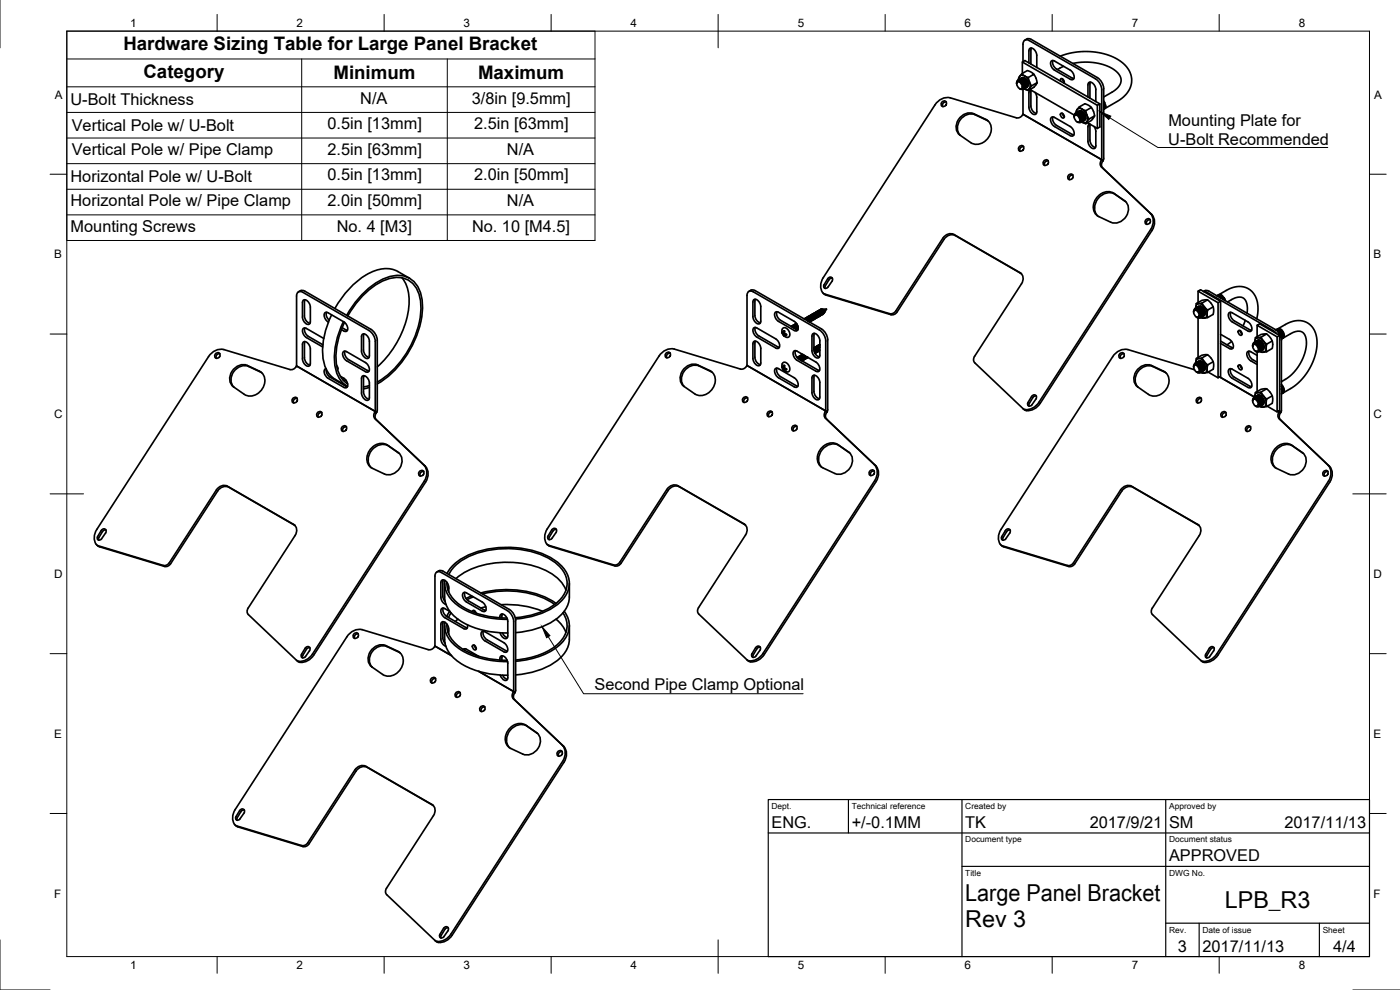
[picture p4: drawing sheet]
<svg xmlns="http://www.w3.org/2000/svg" width="420mm" height="297mm" viewBox="0 0 420 297" stroke-linecap="round" stroke-linejoin="round" font-family="sans-serif">
<!-- layer: Visible -->
<g fill="none" stroke="#000" stroke-width=".5">
<path d="M306.8 18.6v3.4M307 18.5v-5.2a1.15 1.15 0 0 1 .6-1.3 1.15 1.15 0 0 1 1.3 .2l19.9 11.4 1.1 1.2 .6 1 .1 1.1v21l.4 .3M307.6 12a1.51 1.51 0 0 1 1.9-.2l19.8 11.5 1.2 1.2 .5 1 .2 1.1v21l-.2 .6M308.8 18.9v-3.7a.72 .72 0 0 1 .3-.7 .72 .72 0 0 1 .9 .1l.7 .6 .4 .9 .1 4.1M309.5 14.4l-.1 4.8M315.5 18.3h1l4.7 2.7a1.83 1.83 0 0 1 .7 2.9l-.7-.1-4.7-2.8-1-1.1a1.51 1.51 0 0 1 0-1.6zM316 18.2a2.35 2.35 0 0 0 1.1 2.5l5.2 2.9M318.2 16.9l2.6-.9 2.8-.4 2.9-.1 2.8 .2 2.6 .6 2.5 .9 2.1 1.3 1.5 1.4 1 1.6 .6 1.8v1.8l-.6 1.7-1 1.5-1.3 1.2-5.2 3.1M319.2 19.9l-1.9 1M322 19l3.8-.4 3.9 .4 3.4 1.2 2.4 1.7 .9 1.8v.9l-.4 1-1.5 1.5-3.3 2M282.8 30.5a.77 .77 0 0 1 1.2 .1 .77 .77 0 0 1-.3 1.2 .77 .77 0 0 1-1.2-.2 .77 .77 0 0 1 .3-1.1zM284 30.6a1 1 0 0 0-1.1 1.4"/>
<path d="M288.1 35.3l1.1-.9a3.4 3.4 0 0 1 3.1-.3l3.5 1.7a3.9 3.9 0 0 1-.1 6.5 3.6 3.6 0 0 1-4.4 .5l-3.2-2.3a3.5 3.5 0 0 1 0-5.2zM296.6 36.3l-4-1.9a4 4 0 0 0-4.4 1.5 4 4 0 0 0 0 4.7M305.4 24.6a1.37 1.37 0 0 1 1.2 2 1.37 1.37 0 0 1-1.2-2zM305.5 24.1l-.4 1M305.5 24.1h.8l.8 .8 .4 1.1-.3 .7M305.5 24.1h.7M305.6 24.4l.5 .1 .5 .4 .5 1.2M305.6 24l.9-.1 .9 .8 .4 1.2-.1 .5-.3 .2M305.8 23.9a1.12 1.12 0 0 1 .7-1.3 1.12 1.12 0 0 1 1.3 .4l1.1 1.6M305.8 23.8l.9 .1 .8 .8 .4 1.1-.3 .7M305.8 23.8v.1M306 23.8l.9-.2 .9 .8 .4 1.3-.1 .4-.3 .3"/>
<path d="M306.2 23.6l.8 .1 .9 .8 .4 1.1-.4 .7M306.2 23.6v.1M306.2 24.1l-.8 .1-.3 .9 .3-.6 .8 .1 .7 .8 .2 .9-.4 .5-.7-.2M306.2 24.1l.8 .7 .4 1-.1 .8-.5 .2M306.4 23.6l.6-.2 .8 .4 .6 .9 .2 1M306.6 23.4l1 .2 .9 1M306.6 23.4h-.1M306.6 23.4a1.54 1.54 0 0 1 1.9 1.2M306.7 22.1l-.9 1.2-.1 .6M306.8 23.3h.1M306.9 24.6l.5 .9M307 34.3l24 13.9"/>
<path d="M307 34.3l-.8 .9-1.2 .1-19.8-6a4.4 4.4 0 0 0-4.6 2.2l-33.5 51.8a3.4 3.4 0 0 0 .4 4.9l19.5 5.9 1.2-.2 .6-.6 14.1-21.8 .9-.9a2.38 2.38 0 0 1 2.5-.2l19.8 11.4a2.28 2.28 0 0 1 .5 3.3l-14.3 22.3a1.41 1.41 0 0 0 .2 1.5l14.5 13.7a3.8 3.8 0 0 0 4.8-1.9l33.5-51.9a3.9 3.9 0 0 0 0-4.8M307 34.3l23.6 13.6-.3 .7a1.41 1.41 0 0 0 .3 1.5l15 14.2M307 26.8v7.5M307.2 24.3l.6 1M307.6 24.1l.6 1M308 23.9l.3 .4M308.5 24.6l.1 1.1M308.6 25.7l-.5 .5 .2-.1M308.6 23.3l.3 1.3M308.9 24.6l.7 1.2M308.9 24.6a1.41 1.41 0 0 1-.7 2.3l-.8-.3 1.2 .6M309.1 26.9l13.3 7.6"/>
<path d="M309.3 27l-.4 .2-.1 .6v4.4a1.83 1.83 0 0 0 2.1 2l.3-.7v-4.3l-.6-1.5M309.4 27v4.8a2.35 2.35 0 0 0 1.6 2.2M309.6 25.8l1.7-1-1 1.4-1.7 1zM310.3 22.3l-1.7 1-1.1-.5-.8-.7 1.6-.9 1.2 .5 1.1 1.1 .7 2M315.5 35.2h1l4.7 2.8a1.83 1.83 0 0 1 .7 2.8l-.7-.1-4.7-2.7-1-1.1a1.51 1.51 0 0 1 0-1.7zM316 35.1a2.35 2.35 0 0 0 1.1 2.5l5.2 2.9M318.3 24.4v-.7a.85 .85 0 0 1 1 .3 .85 .85 0 0 1 0 1M318.4 34a.86 .86 0 0 1 .9 .5 .86 .86 0 0 1-.2 .9l-.8-.8zM318.8 23.6l.6 1.1M318.8 34l.6 1M322.6 34.5a1.37 1.37 0 0 1 1.2 2.1 1.37 1.37 0 0 1-1.2-2.1zM322.7 34l-.3 1.1"/>
<path d="M322.7 34l.8 .1 .9 .8 .4 1.1-.4 .7M322.7 34l.8 .1M322.8 34.4l1 .4 .5 1.3M322.9 34l.8-.2 1 .8 .4 1.2-.4 .8M323.1 33.8h.8l.9 .9 .3 1.1-.3 .7M323.1 33.8h-.1M323.3 33.7l.8-.1 .9 .8 .5 1.3-.1 .4-.4 .2M323.3 32.9l-.4 .6 .1 .4M323.3 32.9l-.2 .9M323.5 33.6h.8l.8 .8 .4 1.2-.3 .7M323.5 33.6h-.1M323.5 34.1l-.8 .1-.3 .8 .3-.6 .7 .1 .7 .8 .2 1-.3 .5-.8-.3"/>
<path d="M323.5 34.1l.7 .7 .5 .9-.1 .8-.6 .2M323.6 33.5l.7-.2 .8 .5 .6 .9 .1 1M323.8 33.4l1 .1 .9 1.1M323.8 33.4h.1M323.9 33.3a1.54 1.54 0 0 1 1.8 1.3M323.9 32.1l.8 .6M324.1 33.3h-.1M324.1 34.5l.6 1M324.5 34.3l.6 1M324.7 32.7l1 1 .5 .9M324.7 32.7l-1-.2-.4 .4M324.9 34.1l.5 1"/>
<path d="M325.2 33.9l.3 .3M325.5 36.1h-.1M325.7 34.6l.1 1.1M325.8 35.7l-.4 .4M325.9 33.2l.3 1.4M326.2 36.5l-.3 .6-1.2-.5M326.2 34.6l.6 1.1-.6 .8M326.2 36.5l-.5 .3-1-.2M326.2 34.6l.2 .9-.2 1M326.4 36.8l2.9 1.7M326.5 29.1v-3.6a.72 .72 0 0 1 .4-.8 .72 .72 0 0 1 .8 .1l.7 .7 .4 .9 .1 4.1M326.8 35.7l1.7-.9-1 1.4-1.6 .9"/>
<path d="M327 37.2l-.4 .3-.1 .5v4.4a1.83 1.83 0 0 0 2.1 2l.3-.6v-4.4l-.5-1.4M327.2 37.3l-.1 4.8a2.35 2.35 0 0 0 1.7 2.2M327.2 24.6l-.1 4.8M327.5 32.3l-.8-.7-1.1-.5-1.7 1-.6 .8M327.5 32.3l.7 1.1 .3 1.4M327.5 32.3l-1.6 .9-1.2-.5M329.3 31.6v6.9M330.1 31.2l-.8 .4-22.5-13 .8-.4 22.5 13v6.9l-.8 .4M331.2 30.4l.3 .4zM331.2 31.3l.3 .8-.3 .7M331.2 30.5l.6 1.4M331.2 32.8h.1"/>
<path d="M331.4 31.6l-.1-.5 .2 1-.3 .7M331.8 31.9l-.1 .5-.3 .3M331.8 31.9l-.3 .6M306.1 43.9a.77 .77 0 0 1 1.1 .1 .77 .77 0 0 1-.3 1.2 .77 .77 0 0 1-1.2-.2 .77 .77 0 0 1 .4-1.1zM307.2 44a1 1 0 0 0-1.1 1.4M313.4 48.1a.77 .77 0 0 1 1.2 .2 .77 .77 0 0 1-.3 1.1 .77 .77 0 0 1-1.2-.1 .77 .77 0 0 1 .3-1.2zM314.6 48.3a1 1 0 0 0-1.1 1.3M320.8 52.4a.77 .77 0 0 1 1.2 .2 .77 .77 0 0 1-.3 1.1 .77 .77 0 0 1-1.2-.2 .77 .77 0 0 1 .3-1.1zM322 52.5a1 1 0 0 0-1.1 1.4M331 48.2l-.3 .7a1.41 1.41 0 0 0 .2 1.5l14.7 13.9M334.7 58.3a4.4 4.4 0 0 0-6.2 4.7l.9 1.8M337.5 60.3a3.9 3.9 0 0 1-2.3 6.6l-1.8-.2-3.6-1.7a3.9 3.9 0 0 1 .2-6.5 3.6 3.6 0 0 1 4.3-.5l3.5 2.5"/>
<path d="M344 65.8a.77 .77 0 0 1 1.2 .2 .77 .77 0 0 1-.3 1.1 .77 .77 0 0 1-1.2-.2 .77 .77 0 0 1 .3-1.1zM345.2 65.9a1 1 0 0 0-1.1 1.4M345.6 64.3a3.9 3.9 0 0 1 .1 4.8l-33.5 51.9a3.9 3.9 0 0 1-4.7 2l-.4-.3M89.6 87.6a1.51 1.51 0 0 1 1.9-.2l19.8 11.4 1.2 1.2 .5 1 .2 1.1v21l-.2 .7M91 90.1a1.83 1.83 0 0 1 2.1 2v4.4a.72 .72 0 0 1-.3 .8 .72 .72 0 0 1-.8-.1l-.7-.7-.5-.9v-4.8zM91.5 89.9l-.1 4.9a2.35 2.35 0 0 0 1.6 2.2M91.5 98.4a2.35 2.35 0 0 0 1 2.5l4.4 2.5M98 93.7a2.3 2.3 0 0 0 .8 2.4M98.6 96.6a2.22 2.22 0 0 1-1.1-2.7l1-.1 4.7 2.8a1.83 1.83 0 0 1 .7 2.8l-1.4-.5M99.5 94.5a21.6 21.6 0 0 0-2.1 15 7.6 7.6 0 0 0 3.3 4.4l3.5 2M102.7 98.3l1.6 .8M103.1 96.5a21.5 21.5 0 0 0-2.1 15.1 7.5 7.5 0 0 0 3.3 4.4"/>
<path d="M103.4 96.7a20 20 0 0 0-1.8 15 7 7 0 0 0 2.7 3.5M104 94.6a23.9 23.9 0 0 1 12.9-11.6 7.2 7.2 0 0 1 9.6 6.2 26 26 0 0 1-5.5 18.9l-2.1 2.5-2.1 2.1-3.6 2.5M104.4 94.8a22.1 22.1 0 0 1 13.3-11.4 6.8 6.8 0 0 1 8.3 5.7 24.7 24.7 0 0 1-5.3 18.7l-2 2.4-2.1 2.1-3.4 2.3M120.7 83.4a12.9 12.9 0 0 1 1.6 11.3 29.9 29.9 0 0 1-9.1 15.4M122.9 83.5a13 13 0 0 0-6-2.9 15 15 0 0 0-11.3 5.2l-3.1 3.6-2 3.2M224.7 87.4a1.51 1.51 0 0 1 2-.2l19.8 11.5 1.2 1.1 .5 1.1 .2 1.1v21l-.2 .6M226.2 90a1.83 1.83 0 0 1 2.1 2v4.4a.72 .72 0 0 1-.3 .7 .72 .72 0 0 1-.9-.1l-.7-.6-.4-.9v-4.9zM226.2 98.4h.9l5.7 3.3a1.83 1.83 0 0 1 .7 2.8l-.7-.1-5.7-3.3-.9-1.1a1.51 1.51 0 0 1 0-1.6zM226.7 89.8l-.2 4.9a2.35 2.35 0 0 0 1.7 2.2M226.7 98.2a2.35 2.35 0 0 0 1 2.6l6.2 3.4M232.7 93.7h.9l4.8 2.7a1.83 1.83 0 0 1 .7 2.9l-.7-.1-4.8-2.8-.9-1.1a1.51 1.51 0 0 1 0-1.6zM233.2 93.5a2.35 2.35 0 0 0 1 2.6l5.2 2.9"/>
<path d="M234.7 99.8l.1 .2M234.8 99.7l.1 .1M234.8 99.7h.2M234.8 99.7l-.1-.2v.3M234.9 99.8l.4 .3 .1 .6M234.9 99.8h-.2M234.9 98.5l.9-.1 .9 .9 .3 1.2-.5 .7a1.76 1.76 0 0 1-1.7-2.5zM235 99.9l-.2 .1M235.1 99.5l.2-.3 .2 .2a.73 .73 0 0 0 .5 1l-.3 .1M235.2 99.5l-.2 .2M235.4 99.3l-.1 .4h-.3M235.4 99.5h-.3"/>
<path d="M237.5 98l.5 .3M237.6 97.8l.7 .1 .5 .8M237.9 98.1l.4 .3M238 97.6h.4l.5 .3 .2 .5v.4v-.5l-.4-.5-.5-.2-.3 .1M238.2 98.4l-.7-.4 .7-.1 .5 .8M238.2 97.5l.5-.1 .5 .3 .3 .8-.3 .2M238.3 97.9l.4 .3 .1 .5M238.4 97.4h.6l.5 .7M238.7 97.7l.4 .3 .1 .5M239 97.1l-.2 .1M239 97.5l.4 .2M239.1 97.1l-.5 .2"/>
<path d="M239.4 98.7h.1M239.5 98.5h.1M239.5 98.5l-.1 .2M241.8 95.4h.3l.5 .3 .3 .9-.5-1-.5-.2-.3 .2M242 95.4l.4-.2 .6 .4 .3 .7-.4 .2M242 95.7l.6 .7M242.1 95.2h.4l.5 .3 .3 .6-.1 .4M242.4 95.1l.4-.1 .6 .4 .2 .7-.3 .2M242.4 95.5l.4 .3 .1 .5M242.4 96.3l-.5-.6h-.5h.6l.5 .7M242.5 95h.4l.5 .3 .3 .6-.1 .4M242.7 94.9l.5-.1 .5 .3 .3 .8-.3 .2"/>
<path d="M242.8 95.3l.4 .3 .1 .5M242.9 94.8h.4l.5 .3 .2 .6-.1 .4M243.1 94.7l.5-.2 .5 .4 .3 .7-.4 .3M243.2 95.1l.4 .3 .1 .5M243.2 96.5h-.1M243.3 94.6l.4-.1 .5 .4 .2 .6-.1 .4M243.5 94.5l.4-.2 .6 .4 .3 .7-.4 .3M243.5 94.9l.4 .3 .1 .4M243.6 96.3h-.1M243.6 94.4l.4-.1 .5 .4 .3 .6-.2 .3M243.9 94.3l.4-.2 .6 .4 .2 .7-.3 .2M243.9 94.7l.4 .3 .1 .4"/>
<path d="M244 94.1h.4l.5 .3 .3 .6-.1 .4M244.3 94.1l.4-.2 .5 .4 .3 .7-.3 .2M244.3 94.4l.4 .4 .1 .4M244.4 93.9h.4l.5 .3 .2 .6-.1 .4M244.6 93.8l.5-.1 .5 .4 .3 .7-.4 .2M244.7 94.2l.4 .3 .1 .5M244.8 93.7h.4l.4 .3 .3 .6-.1 .4M245 93.6l.4-.1 .6 .3 .3 .8-.4 .2M245 94l.4 .3 .1 .5M245.1 95.4h-.1M245.1 93.5l.4-.1 .5 .4 .3 .6-.1 .4M245.4 93.4l.4-.2 .6 .4 .2 .7-.3 .3"/>
<path d="M245.4 93.8l.4 .3 .1 .5M245.4 95.2h.1M245.5 93.3l.5-.1 .4 .4 .3 .5-.1 .4M245.8 93.2l.4-.2 .5 .4 .3 .7-.3 .3M245.8 93.6l.4 .3 .1 .4M245.8 95h.1M245.9 93.1l.4-.1 .5 .4 .2 .6-.1 .3M246.2 93.4l.4 .3 .1 .4M246.2 94.8h-.1M246.5 92.8l.7 .5 .1 .7M246.5 92.8h-.1M246.5 93.1l.4 .4 .1 .4"/>
<path d="M246.6 94.5l-.1 .1M246.6 92.8l.7 .7v.5l-.3 .1M246.6 92.8l-.5 .2M246.6 92.8h-.3M246.7 92.8l.6 .3 .1 .7M246.8 92.8h1.2l-.5 .9M246.9 92.9l.4 .4 .1 .4M248.6 83.4a.74 .74 0 0 1 1.1-.1 .74 .74 0 0 1 0 1.1l-1.2 1.7a.69 .69 0 0 1-1 .4 .69 .69 0 0 1-.2-1.1zM249.8 83.5h-.6l-.4 .5-1.1 1.7-.1 .8M306.5 82.1l-19.8-11.4a2.57 2.57 0 0 0-3.4 1.1l-14.1 21.8-.6 .6-1.2 .2-19.5-5.9-.8-.5M358.2 93.7l.1-.7 .4-.2 .5 .2 .6 .5 .2 1.4-.4 .3-.5-.1M358.5 92.9l.4-.4 .7 .3 .7 .8 .2 1"/>
<path d="M358.5 93.1a1.37 1.37 0 0 1 1.2 2.1 1.37 1.37 0 0 1-1.2-2.1zM358.7 92.5l.8 .1 .8 .9 .2 1.1-.4 .8M358.7 92.5h.1M358.9 92.3l.9 .1 .8 1 .2 1.2-.5 .6M359.1 91.1l-.2 1.2M359.1 95.1l1 .3M359.1 92.3l.8 .1 .8 .9 .2 1.1-.4 .7M359.1 92.3h.1M359.2 92.9l.8 1.1-.1 1.1M359.3 92.2l.3-.2 .5 .1 .9 1 .2 1.3-.5 .6M359.5 92.1l.8 .1 .7 .9 .3 1.1-.4 .8M359.5 92.1h-.1"/>
<path d="M359.6 87.4v3.4M359.6 95.4v11.9M359.9 92.9l.5 1M360.2 92.7l.6 1M360.3 91.8l.7 .6 .5 1v.9l-.5 .5M360.3 91.8l.8 .7M360.3 91.8l-.6 .2 .1-.1M360.4 95.2l.3 .2h.7M360.5 94.6l-.5 .7-.9-.2M360.5 94.6l-.4 .8M360.5 95.2l.9 .2M360.5 95.1v.1"/>
<path d="M360.6 92.5l.6 1M360.7 90.9l-1.6 .2M360.7 90.9l.7 1.2M360.7 90.9l1.7-.9 1 .9 .7 1.2-1.7 .9-1-.9M361.1 92.5a1.54 1.54 0 0 1 .2 2.2M361.1 92.5l.6 1.3-.1 .6-.4 .3M361.2 87.4l.9-.3 .7 .3 19.9 11.4 1.2 1.2 .5 1 .2 1.1v21l-.2 .7M361.2 87.5l1 .2 19.9 11.5 1 .9M361.4 92.8l.1 .4M361.4 92.1a1.41 1.41 0 0 0-2.4-.5l-.1 .7M361.4 92.1a2.42 2.42 0 0 1 .3 3.3h-.3M361.5 94.6h-.1"/>
<path d="M362.4 90l-1.7 .1-1.6 1M362.4 93l-.1 1.2 .1 1.1M364.1 92.1l.1 1-.1 1.2-1.7 1-1 .1M365.3 88.8l.4-.2 .5 .1 .8 1.1M365.5 88.6l.9 .2 .7 1.1-.5-.9M365.5 88.6h-.1M365.8 88.4l3-1.7 2-.6 2.2-.1 1.9 .8 1.5 1.5 .9 2 .2 2.6-.3 2.8M365.8 88.5l.5-.1 .5 .3 .8 1.4M366.2 89.2l.2 .2-.6-.5-.5-.1 1 .6M366.3 90.4l-.7 .4-6-3.4 .7-.5 6 3.5v22.5l-.7 .5v-22.6M366.6 88.5l-.6-.1-.4 .1M367.4 89.4l.2 .8z"/>
<path d="M368.4 90.6l2.7-1.3 1.1-.2 .9 .3 .6 .7 .5 1 .1 2.9M368.9 93.9h.9l4.7 2.7a1.83 1.83 0 0 1 .7 2.9l-.7-.2-4.7-2.7-.9-1.1a1.51 1.51 0 0 1 0-1.6zM369.3 93.7a2.35 2.35 0 0 0 1.1 2.5l5.2 2.9M371.8 99.1a.86 .86 0 0 1 .8 .6 .86 .86 0 0 1-.2 .9l-.8-.8zM372.2 99.2l.6 1M372.3 99.2l-.1 .2M373.7 96.1l-.6 1.7M377.3 97.6v3.4M383 99l.8 .3 .7 .8 .3 .9-.3 .7 .3-.6-.3-1.1-.7-.7-.9-.3 .9-.1 .9 .8 .4 1.3-.1 .4-.3 .2M383.1 98.9h.9l.8 .8 .4 1.2-.3 .7M383.1 98.9h.1M383.3 98.8l.6-.2 .7 .4 .6 1v.9"/>
<path d="M383.5 98.7l4.2-2.2 1.8-.3 1.7 .2 1.5 .7 1.3 1.3 .8 1.6 .4 2v2.2l-.5 2.5-.9 2.4-1.3 2.3-1.5 2.1-1.7 1.7-4.2 2.7M383.6 99.6l.5 .7 .3 .9M383.8 99.8l.5 1M383.9 100l.4 .8M384.2 99.6l.5 1M384.3 98.7a2.12 2.12 0 0 1 .9 2.6l-.2 .2M384.5 99.4l.6 1M64.8 106a.77 .77 0 0 1 1.2 .2 .77 .77 0 0 1-.4 1.1 .77 .77 0 0 1-1.1-.2 .77 .77 0 0 1 .3-1.1zM66 106.1a1 1 0 0 0-1.1 1.4M70.1 110.8l1.1-.9a3.4 3.4 0 0 1 3-.2l3.6 1.6a3.9 3.9 0 0 1-.1 6.6 3.6 3.6 0 0 1-4.4 .4l-3.2-2.2a3.5 3.5 0 0 1 0-5.3zM78.6 111.8l-4-1.8a4 4 0 0 0-4.4 1.5 4 4 0 0 0 0 4.6M88 119.4a.77 .77 0 0 1 1.2 .2 .77 .77 0 0 1-.4 1.1 .77 .77 0 0 1-1.1-.2 .77 .77 0 0 1 .3-1.1z"/>
<path d="M89 109.8l24 14M89 109.8v-21a1.15 1.15 0 0 1 .6-1.2 1.15 1.15 0 0 1 1.3 .1l19.8 11.5 1.2 1.1 .5 1.1 .2 1v21l.4 .4M89 109.8l-.8 .9-1.2 .2-19.8-6a4.4 4.4 0 0 0-4.6 2.1l-33.5 51.8a3.4 3.4 0 0 0 .4 4.9l19.5 5.9 1.2-.1 .6-.7 14.1-21.8 .9-.8a2.38 2.38 0 0 1 2.5-.3l19.8 11.4a2.28 2.28 0 0 1 .5 3.4l-14.3 22.2a1.41 1.41 0 0 0 .2 1.5l14.5 13.7a3.8 3.8 0 0 0 4.8-1.9l33.5-51.8a3.9 3.9 0 0 0-.1-4.8M89 109.8l23.6 13.6-.3 .7a1.41 1.41 0 0 0 .2 1.5l15.1 14.3M89.2 119.5a1 1 0 0 0-1.1 1.4M91 102.7a1.83 1.83 0 0 1 2.1 2v4.4a.72 .72 0 0 1-.3 .7 .72 .72 0 0 1-.8-.1l-.7-.6-.5-.9v-4.9zM91.5 102.5l-.1 4.9a2.35 2.35 0 0 0 1.6 2.2M97.2 101.6l-5.2-3a.72 .72 0 0 0-.9-.1 .72 .72 0 0 0-.3 .7l.2 1 .6 .8 5.2 3.1M97.8 110.6a1.43 1.43 0 0 0 .1 2.4l5.3 3.2a.72 .72 0 0 0 .8 .1 .72 .72 0 0 0 .4-.8l-.3-.9a3.3 3.3 0 0 0-1.9-1.7M97.9 110.8a2.47 2.47 0 0 0 1.1 2.3l5.3 2.9M101 109.7l.4 .6-.1 .6M101.2 110.4l.2 .2"/>
<path d="M103 114l.9 .1M103.1 105.5h.9l5.7 3.3a1.83 1.83 0 0 1 .7 2.9l-.7-.2-5.7-3.3-.9-1.1a1.51 1.51 0 0 1 0-1.6zM103.5 105.3a2.35 2.35 0 0 0 1.1 2.6l6.2 3.4M108.7 112.9a1.83 1.83 0 0 1 2.2 2v4.4a.72 .72 0 0 1-.4 .7 .72 .72 0 0 1-.8 0l-.7-.7-.4-.9-.1-4.8zM108.7 100.3a1.83 1.83 0 0 1 2.2 2.1v4.3a.72 .72 0 0 1-.4 .8 .72 .72 0 0 1-.8-.1l-.7-.6-.4-1-.1-4.8zM109.2 112.7l-.1 4.9a2.35 2.35 0 0 0 1.7 2.2M109.2 100.2l-.1 4.8a2.35 2.35 0 0 0 1.7 2.2M109.4 112.8l-.3 .1M110.9 116.2l-1.8 .5M110.9 115.7l-1.8 .4M200 105.9a.77 .77 0 0 1 1.2 .1 .77 .77 0 0 1-.4 1.2 .77 .77 0 0 1-1.1-.2 .77 .77 0 0 1 .3-1.1zM201.2 106a1 1 0 0 0-1.1 1.3"/>
<path d="M205.3 110.7l1.1-.9a3.4 3.4 0 0 1 3-.3l3.6 1.7a3.9 3.9 0 0 1-.2 6.5 3.6 3.6 0 0 1-4.3 .5l-3.2-2.3a3.5 3.5 0 0 1 0-5.2zM213.8 111.7l-4-1.9a4 4 0 0 0-4.4 1.5 4 4 0 0 0-.1 4.7M223.2 119.3a.77 .77 0 0 1 1.2 .1 .77 .77 0 0 1-.4 1.2 .77 .77 0 0 1-1.1-.2 .77 .77 0 0 1 .3-1.1zM224.2 109.7l24 13.9M224.2 109.7v-21a1.15 1.15 0 0 1 .5-1.3 1.15 1.15 0 0 1 1.4 .2l19.8 11.4 1.2 1.2 .5 1 .2 1.1v21l.4 .3M224.2 109.7l-.8 .8-1.2 .2-19.9-6a4.4 4.4 0 0 0-4.5 2.2l-33.6 51.8a3.4 3.4 0 0 0 .4 4.9l19.6 5.9 1.2-.2 .6-.6 14.1-21.8 .8-.9a2.38 2.38 0 0 1 2.6-.3l19.8 11.5a2.28 2.28 0 0 1 .4 3.3M224.2 109.7l23.6 13.6-.3 .7a1.41 1.41 0 0 0 .2 1.5l15.1 14.2M224.4 119.4a1 1 0 0 0-1.1 1.3M226.2 102.5a1.83 1.83 0 0 1 2.1 2v4.4a.72 .72 0 0 1-.3 .8 .72 .72 0 0 1-.9-.1l-.7-.7-.4-.9v-4.8zM226.7 102.3l-.2 4.9a2.35 2.35 0 0 0 1.7 2.2M232.7 110.6h.9l4.8 2.7a1.83 1.83 0 0 1 .7 2.9l-.7-.1-4.8-2.8-.9-1.1a1.51 1.51 0 0 1 0-1.6zM233.2 110.5a2.35 2.35 0 0 0 1 2.5l5.2 2.9"/>
<path d="M234.7 110.2l.1 .2M234.8 110.1h.1M234.8 110.1h.2M234.8 100l.2 .3M234.8 110.4l.2 .2M234.8 110.1l-.1-.2v.3M234.9 110.1l.4 .4 .1 .5M234.9 110.1l-.2 .1M234.9 108.9l.9-.1 .9 .8 .3 1.3-.5 .7a1.76 1.76 0 0 1-1.7-2.6zM235 100.3l.2 .2M235 110.6l.2 .3M235 110.2l-.2 .2"/>
<path d="M235.1 109.9l.2-.3 .2 .1a.73 .73 0 0 0 .5 1.1l-.3 .1M235.1 100.5l.2 .2M235.1 110.9l.2 .2M235.2 109.9l-.2 .2M235.3 100.1l-.3 .2M235.3 110.5l-.3 .1M235.4 109.7l-.1 .3-.3 .1M235.4 100.7h-.1M235.4 100.4l-.3 .1M235.4 109.8l-.3 .1M235.4 111l-.1 .1M235.4 110.8l-.3 .1"/>
<path d="M235.4 100.7h.1M235.4 111v.1M235.4 100.7l.1 .2-.2-.2M235.4 111.1l.1 .1-.2-.1M235.5 100.5l-.1 .2M235.5 110.9l-.1 .2M235.7 100.5h-.2M235.7 110.9h-.2M235.9 100.4l-.2 .1M235.9 110.7l-.2 .2M236 100.5l-.3-.1-.2 .1M236 110.8l-.3-.1-.2 .2"/>
<path d="M238.2 105.4h1l5.7 3.2a1.83 1.83 0 0 1 .7 2.9l-.7-.1-5.7-3.3-1-1.1a1.51 1.51 0 0 1 0-1.6zM238.7 105.2a2.35 2.35 0 0 0 1.1 2.5l6.1 3.5M239.5 107.1l.4-.1 .4 .3 .3 1-.4-1-.5-.2-.3 .1M239.7 107l.5-.1 .5 .3 .3 .7-.3 .3M239.8 107.4l.5 .7M239.9 106.9l.4-.1 .5 .4 .2 .6-.1 .4M240.1 106.8l.4-.2 .6 .4 .3 .7-.4 .3M240.2 107.2l.4 .3 .1 .5M240.2 108l-.4-.6-.6-.1 .6 .1 .4 .6M240.3 106.7l.4-.1 .4 .4 .3 .5-.1 .4M240.5 106.6l.4-.2 .6 .4 .3 .7-.4 .3M240.5 107l.4 .3 .1 .4"/>
<path d="M240.9 106.3v.1M240.9 106.8l.4 .3 .1 .4M240.9 108.2h.1M241 106.4l-.4 .1M241.3 107.9v.1M241.4 106.6l.4 .7-.1 .4M241.6 106.8l.2 .5M241.7 107.7h-.1M242.1 107.5h-.1M242.1 107v.5h-.3M242.2 107.1l-.1 .4M242.2 107.1h.1"/>
<path d="M242.4 107.3h.1M242.5 107.2l-.3 .1M242.5 107.3h-.1M243.9 112.7a1.83 1.83 0 0 1 2.1 2.1v4.3a.72 .72 0 0 1-.3 .8 .72 .72 0 0 1-.8-.1l-.7-.6-.5-1v-4.8zM243.9 100.2a1.83 1.83 0 0 1 2.1 2v4.4a.72 .72 0 0 1-.3 .7 .72 .72 0 0 1-.8 0l-.7-.7-.5-.9v-4.8zM244.3 104.4l.7 .6 .1 .8M244.3 104.9l.4 .6-.1 .5M244.3 104.5l.8 .7v.5l-.3 .1M244.3 104.4l.4-.1 .6 .4 .2 .7-.3 .2M244.3 104.9a2.35 2.35 0 0 0 1.6 2.2M244.3 105.4l.1 .3M244.4 112.6l-.1 4.8a2.35 2.35 0 0 0 1.6 2.2"/>
<path d="M244.4 100l-.1 4.9M244.4 104.3l.4-.1 .5 .4 .2 .6-.1 .4M244.6 104.2l.4-.2 .6 .4 .3 .7-.4 .3M244.7 104.6l.4 .3 .1 .5M244.7 106h-.1M244.8 104.1l.4-.1 .4 .4 .3 .5-.1 .4M244.8 105.6l-.1-.5-.4-.3 .5 .7-.1 .5M245 104l.5-.2 .5 .5M245 104.4l.4 .3 .1 .4M245.1 105.8h-.1M245.1 103.9l.4-.1 .5 .4M245.4 104.2l.4 .3 .1 .4"/>
<path d="M245.4 105.6h.1M245.5 103.6h.5M245.8 103.9l.2 .2M245.8 105.3v.1M245.9 103.4h.1l-.2 .2M245.9 105.2h.1M246 103.7l-.6 .1M309.8 118.7a.74 .74 0 0 1 1.1 0 .74 .74 0 0 1 0 1l-1.2 1.8a.69 .69 0 0 1-1 .3 .69 .69 0 0 1-.2-1zM311 118.8l-.6 .1-.4 .4-1.1 1.8-.1 .8M336.2 106a.77 .77 0 0 1 1.2 .2 .77 .77 0 0 1-.4 1.1 .77 .77 0 0 1-1.2-.1 .77 .77 0 0 1 .4-1.2zM337.3 106.1a1 1 0 0 0-1.1 1.4M341.4 110.8l1.1-.9a3.4 3.4 0 0 1 3.1-.2l3.6 1.7a3.9 3.9 0 0 1-.2 6.5 3.6 3.6 0 0 1-4.3 .4l-3.3-2.2a3.5 3.5 0 0 1 0-5.3z"/>
<path d="M349.9 111.9l-3.9-1.9a4 4 0 0 0-4.5 1.5 4 4 0 0 0 0 4.6M358.2 110.1l.1-.6 .4-.3 .6 .3 .5 .5 .2 1.4-.4 .3-.5-.1M358.5 109.3l.4-.4 .7 .3 .7 .9 .2 1M358.5 110.9l-20-6a4.4 4.4 0 0 0-4.6 2.1l-33.5 51.9a3.4 3.4 0 0 0 .4 4.9l19.5 5.9 1.2-.2 .7-.7 14.1-21.8 .8-.8a2.38 2.38 0 0 1 2.5-.3l19.9 11.5a2.28 2.28 0 0 1 .4 3.3l-14.3 22.2a1.41 1.41 0 0 0 .3 1.5l14.4 13.7a3.8 3.8 0 0 0 4.8-1.9l33.6-51.8a3.9 3.9 0 0 0-.1-4.8M358.5 109.6a1.37 1.37 0 0 1 1.2 2 1.37 1.37 0 0 1-1.2-2zM358.7 109l.8 .1 .8 .9 .2 1.1-.4 .7M358.9 108.8l.9 .1 .8 .9 .2 1.2-.5 .7M359.1 111.6h.1M359.1 111.6l1 .2M359.2 109.4l.8 1-.1 1.1M359.3 108.7l.3-.2 .5 .1 .9 1 .2 1.2-.5 .7M359.4 119.4a.77 .77 0 0 1 1.2 .2 .77 .77 0 0 1-.4 1.1 .77 .77 0 0 1-1.2-.1 .77 .77 0 0 1 .4-1.2z"/>
<path d="M359.4 108.5l.8 .1 .8 .9 .3 1.1-.4 .8M359.9 109.4l.5 1M360.2 109.2l.6 .9M360.3 108.3l.7 .6 .5 1v.9l-.5 .5M360.3 108.3l.8 .6M360.3 108.3l-.6 .2 .1-.2M360.4 111.6l.5 .3 1.5-.2M360.5 111.1l-.5 .6-.9-.1M360.5 111.1l-.4 .7M360.5 119.5a1 1 0 0 0-1.1 1.4M360.6 108.9l.6 1M360.7 107.4l-1.6 .1-.2 1.3"/>
<path d="M360.9 111.4h.1M361.1 108.9a1.54 1.54 0 0 1 .2 2.2M361.1 108.9l.5 1.3-.3 1M361.3 111.2h-.1M361.4 109.3l.1 .4M361.4 108.5a2.42 2.42 0 0 1 .3 3.3l-.5 .1-.7-.3 .4-.7-.2-1.1-.8-1h-.8M361.4 108.5a1.41 1.41 0 0 0-2.4-.5l-.1 .8M361.4 108.5l1 1M361.4 108.5l-.7-1.1 1.7-1 1 1 .7 1.1-1.7 1M361.5 111l-.1 .1M362.4 106.4l-1.7 .2-1.6 .9M362.4 109.5l-.1 1.2 .1 1"/>
<path d="M362.6 111.6l3 1.8M364.1 108.5l.1 1.1-.1 1.2-1.7 .9M366 113.1l10.6 6.1 .5-.2 .7 .2 .5 .6 .4 .9v.7l-.4 .4M366.3 100.3l2.7 1.5a1.83 1.83 0 0 1 .7 2.9l-.7-.1-2.7-1.6M366.3 102.3l3.8 2.1M368.9 110.8h.9l4.7 2.7a1.83 1.83 0 0 1 .7 2.9l-.7-.2-4.7-2.7-.9-1.1a1.51 1.51 0 0 1 0-1.6zM369.3 110.6a2.35 2.35 0 0 0 1.1 2.6l5.2 2.8M369.6 102.4l-1.4 1.1M371.8 109.5a.86 .86 0 0 1 .8 .5 .86 .86 0 0 1-.2 1l-.8-.8zM372.2 109.5l.6 1.1M374.9 105.4a2.35 2.35 0 0 0 1 2.5l1.4 .8M375.9 103.9l.2-.6 .5-.2 .6 .2 .5 .7 .3 .8-.1 .6-.5 .2-.6-.2"/>
<path d="M376 103.7l.1-.6 .4-.3h.5l.6 .4 .8 1.5-.1 .6-.5 .2M376.2 119.8a1.37 1.37 0 0 1 1.2 2.1 1.37 1.37 0 0 1-1.2-2.1zM376.2 103.3a1.37 1.37 0 0 1 1.2 2.1 1.37 1.37 0 0 1-1.2-2.1zM376.3 119.3h.9l.8 .7 .4 1.2-.3 .7M376.4 102.8h.8l.8 .8 .4 1.1-.2 .7M376.4 102.8h-.1M376.6 102.7l.8-.1 .9 .8 .5 1.2-.2 .5-.3 .2M376.6 119v.1M376.7 119.1l.8-.1 .9 .8 .4 1.2-.3 .7M376.7 102.6h.9l.8 .8 .4 1.1-.3 .7M376.7 102.6h.1M376.8 101.3l-.2 1.3 .2-.8 .7-.5"/>
<path d="M376.9 102.5l.9-.1 .9 .8 .4 1.2-.1 .5-.3 .2M376.9 119l.9-.2 .9 .8 .4 1.3-.1 .5-.3 .1M377 103.2l.7 .6 .3 .9M377 119.7l.7 .6 .3 .9M377.1 102.4h.8l.9 .8 .4 1.1-.3 .7M377.1 118.8l.9 .1 .8 .7 .4 1.2-.3 .7M377.1 118.8h.1M377.3 106.6l-1.9-1.1a.72 .72 0 0 0-.9-.1 .72 .72 0 0 0-.3 .8l.2 .9a4.5 4.5 0 0 0 2.9 2.3M377.3 105.6v11.9M377.3 102.3l.6-.2 .7 .3M377.3 118.7l.6-.2 .7 .4M377.5 117.8h-.7l-.2 1.2"/>
<path d="M377.5 101.3l1-.1 .7 1.1M377.5 117.8l-.6 .2-.3 1M377.5 101.3l1 .4 .7 .6M377.5 117.8a3.2 3.2 0 0 1 2.5 3.1M377.5 118.6h.1M377.7 102.1h.1M377.7 118.5h.1M377.7 102.1l.9 .3M377.7 118.5l.9 .4M377.7 102.1h-.2M377.7 118.5l-.2 .1M377.7 102.1l-.2 .1"/>
<path d="M377.8 103.3l.5 1M377.8 119.7l.5 1M378.2 103.1l.5 .9M378.2 119.5l.5 1M378.2 105.4l-.1 .1M378.2 105.4l.5 .3 1.4-.2M378.5 101.2l1.6-1-1.7 .2-1.6 .9h.7M378.5 117.6l.7 1.2 .9 .9-.1 1.2M378.5 102.8l.6 1M378.5 119.3l.6 1M378.6 102.4a1.64 1.64 0 0 1 .4 2.5M378.6 118.9a1.64 1.64 0 0 1 .4 2.5"/>
<path d="M379.2 102.3l.9 1-.1 1.2M379.2 102.3l.5 .8 .3 1.4M379.2 104.8l-.2 .1M380 104.5l.1 1M380 104.5a1.05 1.05 0 0 1-.6 1.1 1.05 1.05 0 0 1-1.2-.2M380.1 100.2l1 1 .7 1.1-1.7 1M380.1 116.7l-1.7 .1-1.6 1M380.1 116.7l-1.6 .9-1 .2M380.1 116.7l1 .9 .7 1.2M380.1 119.7l1.7-.9 .2 1-.2 1.2-1.7 1-1.4 .1-.5-.2M381.8 102.3l.2 1-.2 1.3-1.7 .9M384 100.6l-.7 .5-6-3.5 .7-.4 6 3.4v22.6l-.7 .4v-22.5"/>
<path d="M384.6 115.4a1.66 1.66 0 0 1 .4 2.5M384.6 116.7l.2 .8-.2 .7 .2-.6-.2-.8M384.6 116l.5 1.3-.1 .5-.3 .3M384.6 115.4l.6 1v.9M384.6 116.6l.1 .4M385.1 101.4l3.2-1.7 1.1-.3h.9l.8 .5 .6 .7 .3 1.2 .1 1.4-.7 3.3-1.7 3.4-2.3 2.7-2.8 1.9M385.1 116.8l-.5-.9 .6 1.3-.3 .8M95.4 123.7a.77 .77 0 0 1 1.2 .1 .77 .77 0 0 1-.4 1.2 .77 .77 0 0 1-1.1-.2 .77 .77 0 0 1 .3-1.1zM96.6 123.8a1 1 0 0 0-1.1 1.4M102.8 127.9a.77 .77 0 0 1 1.2 .2 .77 .77 0 0 1-.4 1.1 .77 .77 0 0 1-1.1-.1 .77 .77 0 0 1 .3-1.2zM104 128.1a1 1 0 0 0-1.1 1.3M113 123.8l-.4 .6a1.41 1.41 0 0 0 .3 1.5l14.7 14"/>
<path d="M116.7 133.8a4.4 4.4 0 0 0-6.2 4.8l.9 1.7M119.5 135.8a3.9 3.9 0 0 1-2.3 6.6l-1.8-.2-3.6-1.7a3.9 3.9 0 0 1 .1-6.5 3.6 3.6 0 0 1 4.4-.5l3.5 2.5M127.6 139.9a3.9 3.9 0 0 1 .1 4.8l-33.5 51.8a3.9 3.9 0 0 1-4.8 2l-.3-.3M230.6 123.5a.77 .77 0 0 1 1.2 .2 .77 .77 0 0 1-.4 1.1 .77 .77 0 0 1-1.1-.1 .77 .77 0 0 1 .3-1.2zM231.8 123.6a1 1 0 0 0-1.1 1.4M238 127.8a.77 .77 0 0 1 1.2 .2 .77 .77 0 0 1-.4 1.1 .77 .77 0 0 1-1.2-.2 .77 .77 0 0 1 .4-1.1zM239.1 127.9a1 1 0 0 0-1 1.4M248.2 123.6l-.4 .7a1.41 1.41 0 0 0 .3 1.5l14.7 13.9M251.8 133.7a4.4 4.4 0 0 0-6.1 4.7l.9 1.8M254.7 135.6a3.9 3.9 0 0 1-2.3 6.7l-1.9-.2-3.6-1.7a3.9 3.9 0 0 1 .2-6.5 3.6 3.6 0 0 1 4.4-.5l3.5 2.5M262.4 139.4a3.9 3.9 0 0 1 .1 4.8l-33.5 51.9a3.8 3.8 0 0 1-4.8 1.9l-14.5-13.8a1.49 1.49 0 0 1-.1-1.9l14.1-21.8M262.8 139.7a3.9 3.9 0 0 1 .1 4.8l-33.5 51.9a3.9 3.9 0 0 1-4.8 1.9"/>
<path d="M366.8 123.7a.77 .77 0 0 1 1.2 .2 .77 .77 0 0 1-.4 1.1 .77 .77 0 0 1-1.2-.2 .77 .77 0 0 1 .4-1.1zM367.9 123.8a1 1 0 0 0-1.1 1.4M374.2 128a.77 .77 0 0 1 1.2 .1 .77 .77 0 0 1-.4 1.2 .77 .77 0 0 1-1.2-.2 .77 .77 0 0 1 .4-1.1zM375.3 128.1a1 1 0 0 0-1.1 1.3M375.9 120.3l.2-.6 .4-.2 .7 .3 .5 .6 .3 .8-.1 .7-.4 .2-.6-.3M376 120.2l.1-.7 .4-.3h.5l.6 .5 .8 1.5-.1 .6-.5 .2M376.8 121.8h.1M376.8 121.8l.2 .1zM379.2 121.3h-.2M380 120.9l.1 1.1M380 120.9a1.05 1.05 0 0 1-.6 1.2 1.05 1.05 0 0 1-1.2-.3M380.3 121.9l3 1.7"/>
<path d="M383.7 123.3l.3 .2M384 123.5l-.4 .6a1.41 1.41 0 0 0 .3 1.5l15.1 14.3M384 123.5l.4 .3M384 123.2v.3M384.4 123.8l-.4 .6a1.41 1.41 0 0 0 .3 1.5l14.7 14M388 133.9a4.4 4.4 0 0 0-6.1 4.7l.9 1.7M390.9 135.8a3.9 3.9 0 0 1-2.4 6.6l-1.8-.2-3.6-1.7a3.9 3.9 0 0 1 .2-6.5 3.6 3.6 0 0 1 4.3-.4l3.6 2.5M399 139.9a3.9 3.9 0 0 1 .1 4.8l-33.6 51.8a3.9 3.9 0 0 1-4.7 2l-.4-.3M30.6 158.9a.74 .74 0 0 1 1.1-.1 .74 .74 0 0 1 0 1.1l-1.2 1.8a.69 .69 0 0 1-1 .3 .69 .69 0 0 1-.2-1zM31.8 159l-.6 .1-.4 .4-1.1 1.8-.1 .8M88.5 157.6v.1M88.5 157.6l-19.9-11.4a2.57 2.57 0 0 0-3.3 1.1l-14.1 21.8-.6 .7-1.2 .2-19.6-5.9-.7-.6"/>
<path d="M126 141.3a.77 .77 0 0 1 1.2 .2 .77 .77 0 0 1-.4 1.1 .77 .77 0 0 1-1.1-.1 .77 .77 0 0 1 .3-1.2zM127.2 141.5a1 1 0 0 0-1.1 1.3M165.8 158.8a.74 .74 0 0 1 1.1-.1 .74 .74 0 0 1 0 1.1l-1.2 1.7a.69 .69 0 0 1-1 .4 .69 .69 0 0 1-.2-1.1zM167 158.9h-.6l-.5 .4-1 1.8-.1 .8M223.7 157.5l-19.9-11.5a2.57 2.57 0 0 0-3.3 1.2l-14.1 21.8-.7 .6-1.1 .2-19.6-5.9-.7-.5M261.2 141.2a.77 .77 0 0 1 1.2 .2 .77 .77 0 0 1-.4 1.1 .77 .77 0 0 1-1.1-.2 .77 .77 0 0 1 .3-1.1zM262.4 141.3a1 1 0 0 0-1.1 1.4M301.9 158.9a.74 .74 0 0 1 1.1 0 .74 .74 0 0 1 0 1l-1.2 1.8a.69 .69 0 0 1-1 .3 .69 .69 0 0 1-.1-1zM303.1 159l-.5 .1-.5 .4-1.1 1.8v.8M359.8 157.7h.1M359.8 157.7l-19.8-11.5a2.57 2.57 0 0 0-3.3 1.1l-14.1 21.8-.7 .7-1.2 .2-19.5-5.9-.8-.5M397.4 141.4a.77 .77 0 0 1 1.2 .1 .77 .77 0 0 1-.4 1.1 .77 .77 0 0 1-1.2-.1 .77 .77 0 0 1 .4-1.1z"/>
<path d="M398.5 141.5a1 1 0 0 0-1.1 1.3M131.1 171.6a1.51 1.51 0 0 1 1.9-.2l19.9 11.5 1.1 1.1 .6 1.1 .2 1v21.1l-.3 .6M133 174l-.1 4.8 .3 1.1 .4 .6M133.4 175a13 13 0 0 0 .6 6.7 14.9 14.9 0 0 0 10 7.2l4.7 .8 3.7 .2M133.5 174.1a8.6 8.6 0 0 0 4.9 8.3 26.7 26.7 0 0 0 13.9 3.4M134.1 174.7a8.7 8.7 0 0 0 5.1 7.6 25.9 25.9 0 0 0 12.9 3.1M134.2 172.1a16.4 16.4 0 0 1 11.7-7.2 28.3 28.3 0 0 1 20.9 3.4 7.9 7.9 0 0 1 3.7 8.8 13.1 13.1 0 0 1-9 7.3l-3.2 .8-3.6 .5M134.7 177.6a2.99 2.99 0 0 0-1.6-3.6 .69 .69 0 0 0-.8 .8v4.4a2.43 2.43 0 0 0 1.6 2.2M134.7 176.5l-.2 .6M134.7 172.4a15.4 15.4 0 0 1 11.1-7.1 27.5 27.5 0 0 1 20.4 3.2 7.7 7.7 0 0 1 3.7 8.5 12.6 12.6 0 0 1-8.7 7l-3.1 .9-3.5 .4M136.8 173.6a24.8 24.8 0 0 1 18.6-4.7 19.3 19.3 0 0 1 13.5 6.3l.9 1.9M139 177.9h1l4.7 2.7a1.83 1.83 0 0 1 .7 2.9l-.7-.2-4.7-2.7-1-1.1a1.51 1.51 0 0 1 0-1.6z"/>
<path d="M139.5 177.7a2.35 2.35 0 0 0 1.1 2.6l5.2 2.9M141.6 178.8l-1.7 .8M142 179.1l-1.9 .8M144.3 177.9a28.6 28.6 0 0 1 22.6 3.1M144.8 178.2a27.5 27.5 0 0 1 21.7 3.2M170.9 175a11 11 0 0 1-1.4 8.2 19 19 0 0 1-12.9 6.4l-1.8 .2M91.8 194.3a.74 .74 0 0 1 1.1-.1 .74 .74 0 0 1 0 1.1l-1.2 1.7a.69 .69 0 0 1-1 .3 .69 .69 0 0 1-.2-1zM93 194.3l-.6 .1-.4 .4-1.1 1.8-.1 .8M106.4 190.1a.77 .77 0 0 1 1.1 .1 .77 .77 0 0 1-.3 1.1 .77 .77 0 0 1-1.2-.1 .77 .77 0 0 1 .4-1.1zM107.5 190.2a1 1 0 0 0-1.1 1.3M111.6 194.9l1.1-.9a3.4 3.4 0 0 1 3.1-.3l3.6 1.7a3.9 3.9 0 0 1-.2 6.5 3.6 3.6 0 0 1-4.4 .5l-3.2-2.3a3.5 3.5 0 0 1 0-5.2zM120.1 195.9l-3.9-1.9a4 4 0 0 0-4.5 1.5 4 4 0 0 0 0 4.7"/>
<path d="M130.5 193.9v-21.1a1.15 1.15 0 0 1 .6-1.2 1.15 1.15 0 0 1 1.3 .2l19.9 11.4 1.2 1.2 .5 1 .2 1.1v21M130.5 193.9l-.8 .8-1.2 .2-19.8-6a4.4 4.4 0 0 0-4.6 2.1l-33.5 51.9a3.4 3.4 0 0 0 .4 4.9l19.5 5.9 1.2-.2 .7-.6 14.1-21.8 .8-.9a2.38 2.38 0 0 1 2.5-.3l19.8 11.5a2.28 2.28 0 0 1 .5 3.3l-14.3 22.2a1.41 1.41 0 0 0 .3 1.5l14.4 13.8a3.8 3.8 0 0 0 4.8-1.9l33.6-51.9a3.9 3.9 0 0 0-.1-4.8M130.5 193.9l5 2.8M133 186.5l-.1 4.9 .7 1.6M133 182.4a2.35 2.35 0 0 0 1.1 2.6l6.1 3.4M133.4 187.7a13 13 0 0 0 .6 6.7 14.9 14.9 0 0 0 10 7.1l4.7 .9 3.7 .2M133.5 186.7a8.6 8.6 0 0 0 4.9 8.3 26.7 26.7 0 0 0 13.9 3.5M134.1 187.3a8.6 8.6 0 0 0 5 7.6 25.9 25.9 0 0 0 13.1 3.2M134.7 190.3a3.3 3.3 0 0 0-1.2-3.6 .72 .72 0 0 0-.8-.1 .72 .72 0 0 0-.4 .8v4.3a2.47 2.47 0 0 0 1.5 2.2M134.7 189.2l-.2 .6M135 183.4l-.9 1.6M135 183.5l-1.5-.9a.72 .72 0 0 0-.8-.1 .72 .72 0 0 0-.4 .8l.2 .9 .6 .8 6.1 3.6a.81 .81 0 0 0 1-.1 .81 .81 0 0 0 .1-1"/>
<path d="M135.4 183.9l-.8 1.4M137.4 185.8l-.7 .7M139 194.8l.4-.2 .6 .2 3.6 2.1M139.5 194.6l-.1 .5M141.8 183.5v-.2l.4-.1 .7 .8M141.9 193.5a.86 .86 0 0 1 .9 .6 .86 .86 0 0 1-.2 .9l-.8-.8zM142.3 183.2l.3 .6M142.3 193.6l.6 1M144.6 189.6h.9l5.7 3.2a1.83 1.83 0 0 1 .7 2.9l-.7-.1-5.7-3.3-.9-1.1a1.51 1.51 0 0 1 0-1.6zM145.1 189.4a2.35 2.35 0 0 0 1 2.5l6.2 3.5M145.8 182.1l-1.5 .3M150 198.1a.89 .89 0 0 1 .4-1.3 .89 .89 0 0 1 1.2 .4l.6 .8 .2 1-.1 4.8a1.04 1.04 0 0 1-1.8-.4l-.4-.9"/>
<path d="M150 185.4a.86 .86 0 0 1 .5-1.1 .86 .86 0 0 1 1.1 .4l.7 1.3 .1 4.8a.85 .85 0 0 1-.7 .9 .85 .85 0 0 1-1-.6l-.6-1.2M150.4 181.4a28.6 28.6 0 0 1 12.5 2M150.7 196.8l-.1 1.3M150.7 184.2l-.1 1.2M150.8 189.9l.8 1.1 .7 .3M166.9 185.8l1.6 1.6 1.3 2.4M168.9 183.9a6.9 6.9 0 0 1-1.9 9.7 22 22 0 0 1-12.2 4.4M169.3 183.4a7.1 7.1 0 0 1-1.6 10.3 22.7 22.7 0 0 1-12.9 4.7M170.9 187.7a11 11 0 0 1-1.4 8.2 19 19 0 0 1-12.9 6.4l-1.8 .2M224.2 198l.4 .3M227 194.1a.74 .74 0 0 1 1.1-.1 .74 .74 0 0 1 0 1.1l-1.2 1.7a.69 .69 0 0 1-1 .4 .69 .69 0 0 1-.2-1zM228.2 194.2h-.6l-.5 .5-1 1.8-.1 .7"/>
<path d="M363.1 194.3a.74 .74 0 0 1 1.1-.1 .74 .74 0 0 1 0 1.1l-1.2 1.7a.69 .69 0 0 1-1 .4 .69 .69 0 0 1-.2-1.1zM364.3 194.3l-.5 .1-.5 .4-1.1 1.8v.8M129.6 203.5a.77 .77 0 0 1 1.1 .1 .77 .77 0 0 1-.3 1.1 .77 .77 0 0 1-1.2-.1 .77 .77 0 0 1 .4-1.1zM130.7 203.6a1 1 0 0 0-1.1 1.3M137 207.7a.77 .77 0 0 1 1.1 .2 .77 .77 0 0 1-.3 1.1 .77 .77 0 0 1-1.2-.1 .77 .77 0 0 1 .4-1.2zM138.1 207.8a1 1 0 0 0-1.1 1.4M143.7 201.4l10.5 6.1M144.4 212a.77 .77 0 0 1 1.1 .2 .77 .77 0 0 1-.3 1.1 .77 .77 0 0 1-1.2-.2 .77 .77 0 0 1 .4-1.1zM145.5 212.1a1 1 0 0 0-1.1 1.4M150.9 202.6l.8 1 .6 .2M154.2 207.5l-.4 .7a1.41 1.41 0 0 0 .3 1.5l15.1 14.2M154.2 207.5l.3 .3"/>
<path d="M154.5 207.8l-.3 .7a1.41 1.41 0 0 0 .3 1.5l14.7 13.9M158.2 217.9a4.4 4.4 0 0 0-6.1 4.7l.8 1.8M161 219.8a3.9 3.9 0 0 1-2.3 6.7l-1.8-.2-3.6-1.7a3.9 3.9 0 0 1 .2-6.5 3.6 3.6 0 0 1 4.3-.5l3.6 2.5M167.6 225.4a.77 .77 0 0 1 1.1 .2 .77 .77 0 0 1-.3 1.1 .77 .77 0 0 1-1.2-.2 .77 .77 0 0 1 .4-1.1zM168.7 225.5a1 1 0 0 0-1.1 1.4M169.2 223.9a3.9 3.9 0 0 1 0 4.8l-33.5 51.9a3.9 3.9 0 0 1-4.7 1.9l-.4-.3M72.1 243a.74 .74 0 0 1 1.1-.1 .74 .74 0 0 1 0 1.1l-1.2 1.7a.69 .69 0 0 1-1 .4 .69 .69 0 0 1-.2-1.1zM73.3 243l-.5 .1-.5 .4-1.1 1.8-.1 .8M130 241.7h.1M130 241.7l-19.8-11.5a2.57 2.57 0 0 0-3.4 1.2l-14.1 21.8-.6 .6-1.2 .2-19.5-5.9-.8-.5M133.3 278.3a.74 .74 0 0 1 1.1-.1 .74 .74 0 0 1 0 1.1l-1.2 1.7a.69 .69 0 0 1-1 .4 .69 .69 0 0 1-.2-1zM134.5 278.4h-.5l-.5 .5-1.1 1.8-.1 .7"/>
</g>
<!-- layer: Border -->
<g fill="none" stroke="#000" stroke-width=".3">
<path d="M0 -.1v14.5M20 9.3h391v277.7h-391zM65.2 4.3v5M115.3 4.3v5M165.4 4.3v5M215.5 4.3v10.1M265.6 4.3v5M315.8 4.3v5M365.9 4.3v5M15 52.3h5M411 52.3h5M15 100.2h5"/>
<path d="M411 100.2h5M15 148.2h10.1M406 148.2h10M15 196.1h5M411 196.1h5M15 244.1h5M411 244.1h5M0 282v15h15M65.2 287v5M115.3 287v5M165.4 287v5M215.5 282v10"/>
<path d="M265.6 287v5M315.8 287v5M365.9 287v5M406 297h14.2"/>
</g>
<!-- layer: TitleBlock -->
<path d="M230.6 239.9h180.4v47.1h-180.4zM254.6 239.9v10M288.7 239.9v47.1M349.9 239.9v47.1M230.6 249.9h180.4M288.7 259.9h122.3M349.9 277h61.1M359.9 277v10M396 277v10" fill="none" stroke="#000" stroke-width=".35"/>
<!-- layer: BOM -->
<path d="M20 9.3h158.6v62.9h-158.6zM20 17.7h158.6M90.5 17.7v54.5M134.2 17.7v54.5M20 26h158.6M20 33.7h158.6M20 41.4h158.6M20 49.1h158.6M20 56.8h158.6M20 64.5h158.6" fill="none" stroke="#000" stroke-width=".3"/>
<!-- layer: Annotations -->
<path d="M330.1 33.5l3.3 1.3-.6 1zM162.7 188.1l2.3 2.6-1 .6z" fill="#000" stroke="#000" stroke-width=".3"/>
<path d="M333.1 35.3l14.4 9h51M164.5 191l10.6 17.1h65.9" fill="none" stroke="#000" stroke-width=".3"/>
<g font-size="7">
<text x="289.7" y="270.5">Large Panel Bracket</text>
<text x="367.6" y="272.5">LPB_R3</text>
<text x="289.7" y="278">Rev 3</text>
</g>
<g font-size="5.6">
<text x="37" y="15">Hardware Sizing Table for Large Panel Bracket</text>
<text x="43.1" y="23.3">Category</text>
<text x="100.1" y="23.8">Minimum</text>
<text x="143.5" y="23.8">Maximum</text>
</g>
<g font-size="4.9">
<text x="21.2" y="31.6">U-Bolt Thickness</text>
<text x="108.1" y="31.1">N/A</text>
<text x="141.6" y="31.1">3/8in [9.5mm]</text>
<text x="21.5" y="39.3">Vertical Pole w/ U-Bolt</text>
<text x="98.3" y="38.8">0.5in [13mm]</text>
<text x="142.3" y="38.8">2.5in [63mm]</text>
<text x="350.6" y="37.7">Mounting Plate for</text>
<text x="21.5" y="46.6">Vertical Pole w/ Pipe Clamp</text>
<text x="98.3" y="46.4">2.5in [63mm]</text>
<text x="152.1" y="46.5">N/A</text>
<text x="350.6" y="43.6">U-Bolt Recommended</text>
<text x="21.2" y="54.7">Horizontal Pole w/ U-Bolt</text>
<text x="98.3" y="54.1">0.5in [13mm]</text>
<text x="142.3" y="54.1">2.0in [50mm]</text>
<text x="21.2" y="61.9">Horizontal Pole w/ Pipe Clamp</text>
<text x="98.3" y="61.8">2.0in [50mm]</text>
<text x="152.1" y="61.9">N/A</text>
<text x="21.2" y="69.6">Mounting Screws</text>
<text x="101.1" y="69.5">No. 4 [M3]</text>
<text x="141.7" y="69.5">No. 10 [M4.5]</text>
<text x="178.4" y="207.2">Second Pipe Clamp Optional</text>
<text x="231.6" y="248.4">ENG.</text>
<text x="255.6" y="248.4">+/-0.1MM</text>
<text x="289.7" y="248.4">TK</text>
<text x="327" y="248.4">2017/9/21</text>
<text x="350.9" y="248.4">SM</text>
<text x="385.5" y="248.4">2017/11/13</text>
<text x="350.9" y="258.4">APPROVED</text>
<text x="353.5" y="285.6">3</text>
<text x="360.9" y="285.5">2017/11/13</text>
<text x="400.1" y="285.6">4/4</text>
</g>
<g font-size="3.5">
<text x="39.1" y="8.1">1</text>
<text x="89" y="8.1">2</text>
<text x="139.1" y="8.1">3</text>
<text x="189.2" y="8.1">4</text>
<text x="239.4" y="8.1">5</text>
<text x="289.5" y="8.1">6</text>
<text x="339.6" y="8.1">7</text>
<text x="389.8" y="8.1">8</text>
<text x="16.5" y="29.6">A</text>
<text x="412.4" y="29.6">A</text>
<text x="16.2" y="77.5">B</text>
<text x="412.2" y="77.5">B</text>
<text x="16.3" y="125.5">C</text>
<text x="412.3" y="125.5">C</text>
<text x="16.2" y="173.4">D</text>
<text x="412.2" y="173.4">D</text>
<text x="16.3" y="221.4">E</text>
<text x="412.3" y="221.4">E</text>
<text x="16.3" y="269.3">F</text>
<text x="412.3" y="269.3">F</text>
<text x="39.1" y="290.8">1</text>
<text x="89" y="290.8">2</text>
<text x="139.1" y="290.8">3</text>
<text x="189.2" y="290.8">4</text>
<text x="239.4" y="290.8">5</text>
<text x="289.5" y="290.8">6</text>
<text x="339.6" y="290.8">7</text>
<text x="389.8" y="290.8">8</text>
</g>
<g font-size="2.5">
<text x="231.6" y="242.7">Dept.</text>
<text x="255.6" y="242.7">Technical reference</text>
<text x="289.7" y="242.7">Created by</text>
<text x="350.9" y="242.7">Approved by</text>
<text x="289.7" y="252.7">Document type</text>
<text x="350.9" y="252.7">Document status</text>
<text x="289.7" y="262.8">Title</text>
<text x="350.9" y="262.8">DWG No.</text>
<text x="350.9" y="279.8">Rev.</text>
<text x="360.9" y="279.8">Date of issue</text>
<text x="397" y="279.8">Sheet</text>
</g>
</svg>
